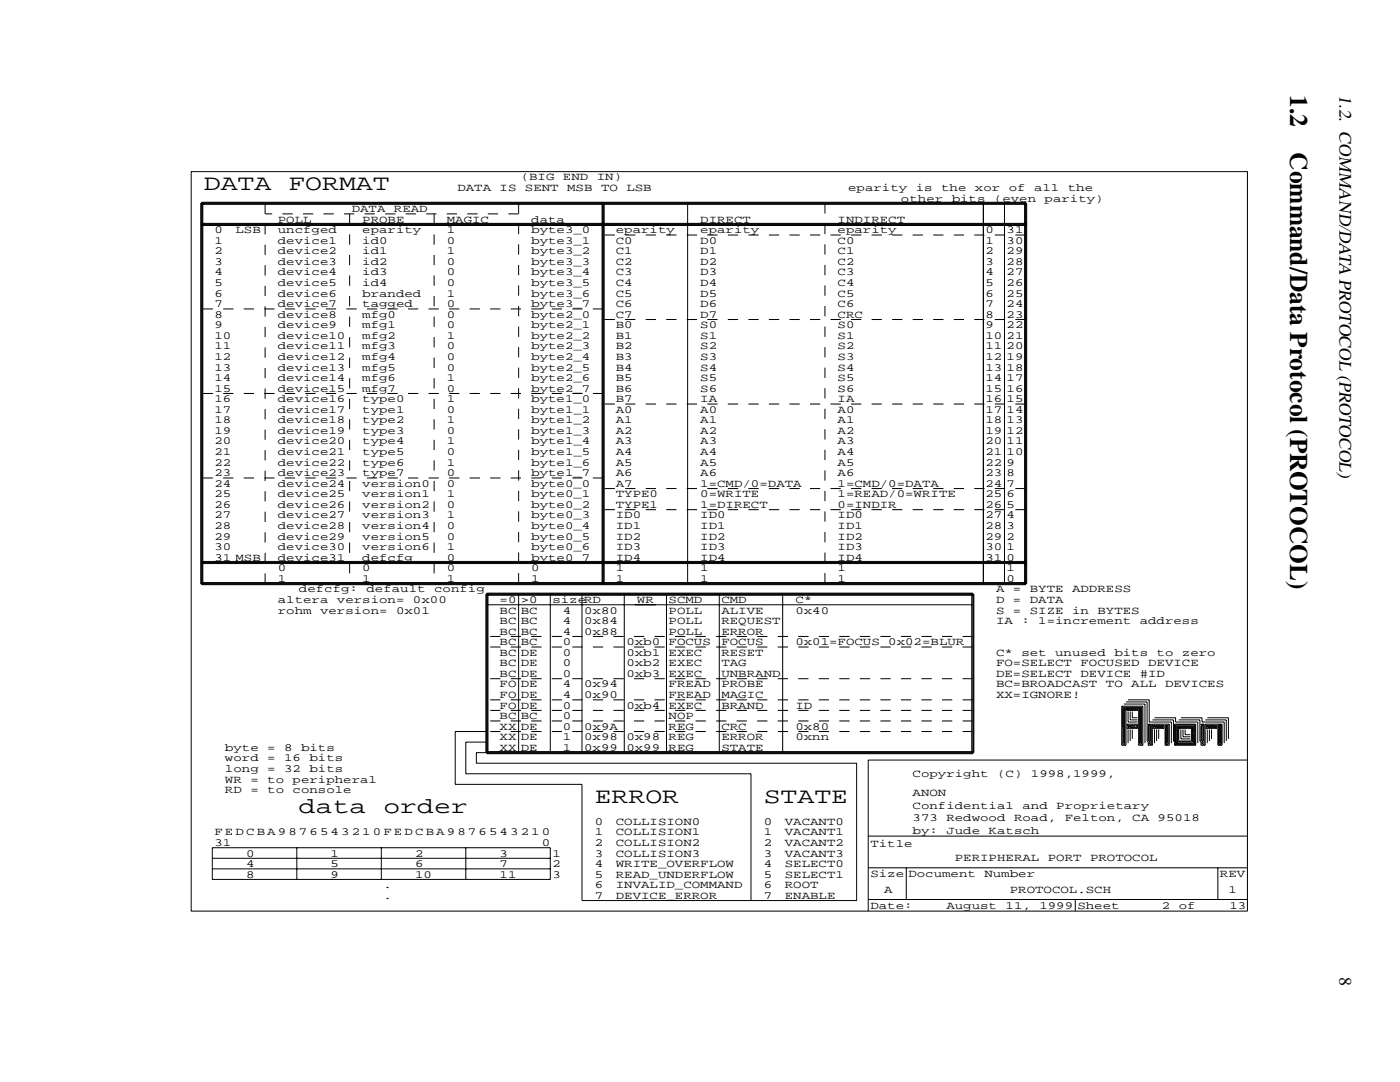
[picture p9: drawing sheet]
<svg xmlns="http://www.w3.org/2000/svg" width="279mm" height="216mm" viewBox="0 0 279 216" stroke-linecap="round" stroke-linejoin="round" font-family="sans-serif">
<g fill="none" stroke="#000" stroke-width=".2">
<path d="M38.2 34.2h210.8v147.6h-210.8zM40.1 40.6h164.8v75.9h-164.8zM40.3 40.4h164.4v76.3h-164.4zM40.3 40.8h164.4M40.3 44.8h164.4M40.3 44.6h164.4M40.3 45h164.4M40.5 40.6v75.9M120.2 40.6v75.9M120.4 40.6v75.9M120.6 40.6v75.9M137.2 40.6v75.9"/>
<path d="M196.3 40.6v75.9M200.5 40.6v75.9M204.5 40.6v75.9M40.3 112.2h164.4M40.3 112h164.4M40.3 112.5h164.4M40.3 116.2h164.4M97.2 118.4h96.9v32h-96.9zM97.2 118.8h96.9M97.4 118.6v31.6M103.5 118.6v31.6M109.8 118.6v31.6"/>
<path d="M116.1 118.6v31.6M124.6 118.6v31.6M133 118.6v31.6M143.6 118.6v31.6M156.2 118.6v31.6M193.9 118.6v31.6M97.2 120.7h96.9M225.1 139.6h4.2v4.5h4.5v4.2M97.2 148.1h-4.2v6.3h56.9v25.3M97.2 146h-6.3v10.5h25.2v23.2h54.9v-27.4h-75.9v-2.1h99.3v-31.6h-97.4v31.6M97.2 150h96.9M223.9 140.9l.8 .9v6.9h-.8z"/>
<path d="M223.9 140.9h4.2v7.8h-.9v-7.6h.7v7.4h-.4v-7.2h.2v7M224.3 141.1l-.2 .2v7.2h.4v-6.7l-.2-.3v6.8M224.3 140.5h4.2v7.8M224.3 141.1h2.7v.7h-2.1zM224.7 140.1h4.2v7.8l.9 .8h.2v-4.2h3.4v4.2h-.9v-4h.6v3.8h-.4v-3.6h.2v3.4M224.7 141.3h2.1v.2h-1.9zM224.9 144.5h2.1v.8h-2.1zM224.9 144.5l.7 .6h1.2v-.4h-1.5l-.2 .4 .5-.2h1M225.1 142v2.1h1.9M225.1 145.5v2.8M225.6 142v1.6h1.4M225.6 145.5v2.4"/>
<path d="M226 142v1.2h1M226 145.5v1.9M229.1 147.9v-3h.2v3l.3 .2-.3 .4M229.1 144.5h.7v4l-.2 .2h-.5v-.4l.5-.4v-3.2h-.5zM230 143.6h4.2v4.3l.8 .8h3.6v-4.2h-4.2v3.4l.6 .6h3.4v-3.8h-3.8v3.2l.4 .4h3.2v-3.4h-3.4v3l.2 .2h3v-3h-3v2.8h2.8v-2.6h-2.5v2.4M230.2 144.7h2.1v.6h-2.1zM230.2 144.7l.4 .4h1.5v-.2h-1.5l-.2 .2M230.4 143.2h4.2v.9h4.4v4.2M230.4 145.5v2.8M230.8 145.5v2.4M231.2 145.5v1.9M234.4 148.3l.4 .4h-.4z"/>
<path d="M235.3 143.6h4.2v4.3l.8 .8h.2v-4.2h3.4v4.2h-.9v-4h.7v3.8h-.4v-3.6h.2v3.4M235.7 143.2h4.2v.9h4.4v4.2M235.7 145.5v1.9h1.9M236.1 145.5v1.5h1.5M236.5 145.5v1.1h1.1M239.7 144.5h.6v4l-.2 .2h-.4v-.4l.4-.4v-3.2h-.4zM239.7 147.9v-3h.2v3l.2 .2-.2 .4M240.5 143.6h4.2v4.3M240.7 144.7h2.1v.6h-2.1zM240.7 144.7l.5 .4h1.4v-.2h-1.4l-.3 .2M240.9 143.2h4.3v4.2M240.9 145.5v2.8"/>
<path d="M241.4 145.5v2.4M241.8 145.5v1.9M249 151.7h-75.7v30.1M42.4 169.2h67.4v6.3h-67.4zM42.4 173.4h67.4M42.4 171.3h67.4M59.2 169.2v6.3M76.1 169.2v6.3M93 169.2v6.3M173.3 179.5h75.7M173.3 173.2h75.7M173.3 166.8h75.7"/>
<path d="M180.9 173.2v6.3M214.6 179.5v2.3M243 173.2v6.3"/>
</g>
<g fill="none" stroke="#000" stroke-width=".2" stroke-dasharray="2" stroke-linecap="butt">
<path d="M69.8 42.7v73.8M86.6 42.7v73.8M103.5 40.6v75.9M103.5 42.7h-50.6M164.6 40.6v75.9M204.7 46.9h-84.3M120.4 61.6h-80.1M120.4 78.5h-80.1M204.7 63.8h-84.3M120.4 95.4h-80.1M204.7 80.6h-84.3M204.7 97.5h-84.3"/>
<path d="M52.9 116.5v-75.9M204.7 101.7h-84.3M194.1 127h-96.9M194.1 135.4h-96.9M194.1 129.1h-96.9M194.1 139.6h-96.9M194.1 141.8h-96.9M194.1 143.9h-96.9M194.1 146h-96.9"/>
</g>
<g font-size="5.1">
<text x="257.5" y="19" transform="rotate(90 257.5 19)">1.2</text>
<text x="257.5" y="30.4" transform="rotate(90 257.5 30.4)">Command/Data Protocol (PROTOCOL)</text>
</g>
<g font-size="4.4">
<text x="40.7" y="37.9">DATA</text>
<text x="57.5" y="37.9">FORMAT</text>
<text x="118.7" y="160.2">ERROR</text>
<text x="152.4" y="160.2">STATE</text>
<text x="59.7" y="162.3">data</text>
<text x="76.5" y="162.3">order</text>
</g>
<text font-size="3.6" x="267.4" y="19" transform="rotate(90 267.4 19)">1.2. COMMAND/DATA PROTOCOL (PROTOCOL)</text>
<text font-size="3.5" x="267.4" y="195" transform="rotate(90 267.4 195)">8</text>
<g font-size="2.2">
<text x="103.9" y="36">(BIG</text>
<text x="112.4" y="36">END</text>
<text x="119.1" y="36">IN)</text>
<text x="91.3" y="38.1">DATA</text>
<text x="99.7" y="38.1">IS</text>
<text x="104.8" y="38.1">SENT</text>
<text x="113.2" y="38.1">MSB</text>
<text x="119.9" y="38.1">TO</text>
<text x="125" y="38.1">LSB</text>
<text x="169.3" y="38.1">eparity</text>
<text x="179.8" y="40.2">other</text>
<text x="182.8" y="38.1">is</text>
<text x="187.8" y="38.1">the</text>
<text x="189.9" y="40.2">bits</text>
<text x="194.6" y="38.1">xor</text>
<text x="198.4" y="40.2">(even</text>
<text x="201.3" y="38.1">of</text>
<text x="206.4" y="38.1">all</text>
<text x="208.5" y="40.2">parity)</text>
<text x="213.1" y="38.1">the</text>
<text x="42.8" y="46.5">0</text>
<text x="47" y="46.5">LSB</text>
<text x="55.4" y="44.4">POLL</text>
<text x="55.4" y="46.5">uncfged</text>
<text x="70.2" y="42.3">DATA</text>
<text x="72.3" y="44.4">PROBE</text>
<text x="72.3" y="46.5">eparity</text>
<text x="78.6" y="42.3">READ</text>
<text x="89.2" y="44.4">MAGIC</text>
<text x="89.2" y="46.5">1</text>
<text x="106" y="46.5">byte3_0</text>
<text x="106" y="44.4">data</text>
<text x="122.9" y="46.5">eparity</text>
<text x="139.8" y="44.4">DIRECT</text>
<text x="139.8" y="46.5">eparity</text>
<text x="167.2" y="46.5">eparity</text>
<text x="167.2" y="44.4">INDIRECT</text>
<text x="196.7" y="46.5">0</text>
<text x="200.9" y="46.5">31</text>
<text x="42.8" y="52.9">3</text>
<text x="42.8" y="48.6">1</text>
<text x="42.8" y="50.8">2</text>
<text x="55.4" y="52.9">device3</text>
<text x="55.4" y="48.6">device1</text>
<text x="55.4" y="50.8">device2</text>
<text x="72.3" y="52.9">id2</text>
<text x="72.3" y="48.6">id0</text>
<text x="72.3" y="50.8">id1</text>
<text x="89.2" y="52.9">0</text>
<text x="89.2" y="48.6">0</text>
<text x="89.2" y="50.8">1</text>
<text x="106" y="52.9">byte3_3</text>
<text x="106" y="48.6">byte3_1</text>
<text x="106" y="50.8">byte3_2</text>
<text x="122.9" y="52.9">C2</text>
<text x="122.9" y="50.8">C1</text>
<text x="122.9" y="48.6">C0</text>
<text x="139.8" y="52.9">D2</text>
<text x="139.8" y="48.6">D0</text>
<text x="139.8" y="50.8">D1</text>
<text x="167.2" y="52.9">C2</text>
<text x="167.2" y="48.6">C0</text>
<text x="167.2" y="50.8">C1</text>
<text x="196.7" y="48.6">1</text>
<text x="196.7" y="50.8">2</text>
<text x="196.7" y="52.9">3</text>
<text x="200.9" y="50.8">29</text>
<text x="200.9" y="48.6">30</text>
<text x="200.9" y="52.9">28</text>
<text x="42.8" y="55">4</text>
<text x="42.8" y="57.1">5</text>
<text x="42.8" y="59.2">6</text>
<text x="55.4" y="55">device4</text>
<text x="55.4" y="57.1">device5</text>
<text x="55.4" y="59.2">device6</text>
<text x="72.3" y="55">id3</text>
<text x="72.3" y="57.1">id4</text>
<text x="72.3" y="59.2">branded</text>
<text x="89.2" y="55">0</text>
<text x="89.2" y="57.1">0</text>
<text x="89.2" y="59.2">1</text>
<text x="106" y="55">byte3_4</text>
<text x="106" y="57.1">byte3_5</text>
<text x="106" y="59.2">byte3_6</text>
<text x="122.9" y="57.1">C4</text>
<text x="122.9" y="55">C3</text>
<text x="122.9" y="59.2">C5</text>
<text x="139.8" y="55">D3</text>
<text x="139.8" y="57.1">D4</text>
<text x="139.8" y="59.2">D5</text>
<text x="167.2" y="55">C3</text>
<text x="167.2" y="57.1">C4</text>
<text x="167.2" y="59.2">C5</text>
<text x="196.7" y="55">4</text>
<text x="196.7" y="57.1">5</text>
<text x="196.7" y="59.2">6</text>
<text x="200.9" y="59.2">25</text>
<text x="200.9" y="57.1">26</text>
<text x="200.9" y="55">27</text>
<text x="42.8" y="61.3">7</text>
<text x="42.8" y="63.4">8</text>
<text x="42.8" y="65.5">9</text>
<text x="55.4" y="61.3">device7</text>
<text x="55.4" y="63.4">device8</text>
<text x="55.4" y="65.5">device9</text>
<text x="72.3" y="63.4">mfg0</text>
<text x="72.3" y="65.5">mfg1</text>
<text x="72.3" y="61.3">tagged</text>
<text x="89.2" y="61.3">0</text>
<text x="89.2" y="63.4">0</text>
<text x="89.2" y="65.5">0</text>
<text x="106" y="63.4">byte2_0</text>
<text x="106" y="65.5">byte2_1</text>
<text x="106" y="61.3">byte3_7</text>
<text x="122.9" y="65.5">B0</text>
<text x="122.9" y="61.3">C6</text>
<text x="122.9" y="63.4">C7</text>
<text x="139.8" y="65.5">S0</text>
<text x="139.8" y="61.3">D6</text>
<text x="139.8" y="63.4">D7</text>
<text x="167.2" y="61.3">C6</text>
<text x="167.2" y="65.5">S0</text>
<text x="167.2" y="63.4">CRC</text>
<text x="196.7" y="61.3">7</text>
<text x="196.7" y="63.4">8</text>
<text x="196.7" y="65.5">9</text>
<text x="200.9" y="65.5">22</text>
<text x="200.9" y="63.4">23</text>
<text x="200.9" y="61.3">24</text>
<text x="42.8" y="67.6">10</text>
<text x="42.8" y="69.7">11</text>
<text x="42.8" y="71.8">12</text>
<text x="55.4" y="67.6">device10</text>
<text x="55.4" y="69.7">device11</text>
<text x="55.4" y="71.8">device12</text>
<text x="72.3" y="67.6">mfg2</text>
<text x="72.3" y="69.7">mfg3</text>
<text x="72.3" y="71.8">mfg4</text>
<text x="89.2" y="67.6">1</text>
<text x="89.2" y="69.7">0</text>
<text x="89.2" y="71.8">0</text>
<text x="106" y="67.6">byte2_2</text>
<text x="106" y="69.7">byte2_3</text>
<text x="106" y="71.8">byte2_4</text>
<text x="122.9" y="69.7">B2</text>
<text x="122.9" y="67.6">B1</text>
<text x="122.9" y="71.8">B3</text>
<text x="139.8" y="67.6">S1</text>
<text x="139.8" y="69.7">S2</text>
<text x="139.8" y="71.8">S3</text>
<text x="167.2" y="67.6">S1</text>
<text x="167.2" y="69.7">S2</text>
<text x="167.2" y="71.8">S3</text>
<text x="196.7" y="67.6">10</text>
<text x="196.7" y="69.7">11</text>
<text x="196.7" y="71.8">12</text>
<text x="200.9" y="69.7">20</text>
<text x="200.9" y="67.6">21</text>
<text x="200.9" y="71.8">19</text>
<text x="42.8" y="73.9">13</text>
<text x="42.8" y="76">14</text>
<text x="55.4" y="73.9">device13</text>
<text x="55.4" y="76">device14</text>
<text x="72.3" y="73.9">mfg5</text>
<text x="72.3" y="76">mfg6</text>
<text x="89.2" y="73.9">0</text>
<text x="89.2" y="76">1</text>
<text x="106" y="73.9">byte2_5</text>
<text x="106" y="76">byte2_6</text>
<text x="122.9" y="76">B5</text>
<text x="122.9" y="73.9">B4</text>
<text x="139.8" y="73.9">S4</text>
<text x="139.8" y="76">S5</text>
<text x="167.2" y="73.9">S4</text>
<text x="167.2" y="76">S5</text>
<text x="196.7" y="73.9">13</text>
<text x="196.7" y="76">14</text>
<text x="200.9" y="76">17</text>
<text x="200.9" y="73.9">18</text>
<text x="42.8" y="78.2">15</text>
<text x="42.8" y="80.3">16</text>
<text x="42.8" y="82.4">17</text>
<text x="55.4" y="78.2">device15</text>
<text x="55.4" y="80.3">device16</text>
<text x="55.4" y="82.4">device17</text>
<text x="72.3" y="78.2">mfg7</text>
<text x="72.3" y="80.3">type0</text>
<text x="72.3" y="82.4">type1</text>
<text x="89.2" y="78.2">0</text>
<text x="89.2" y="80.3">1</text>
<text x="89.2" y="82.4">0</text>
<text x="106" y="80.3">byte1_0</text>
<text x="106" y="82.4">byte1_1</text>
<text x="106" y="78.2">byte2_7</text>
<text x="122.9" y="82.4">A0</text>
<text x="122.9" y="80.3">B7</text>
<text x="122.9" y="78.2">B6</text>
<text x="139.8" y="78.2">S6</text>
<text x="139.8" y="80.3">IA</text>
<text x="139.8" y="82.4">A0</text>
<text x="167.2" y="78.2">S6</text>
<text x="167.2" y="80.3">IA</text>
<text x="167.2" y="82.4">A0</text>
<text x="196.7" y="78.2">15</text>
<text x="196.7" y="80.3">16</text>
<text x="196.7" y="82.4">17</text>
<text x="200.9" y="82.4">14</text>
<text x="200.9" y="80.3">15</text>
<text x="200.9" y="78.2">16</text>
<text x="42.8" y="84.5">18</text>
<text x="42.8" y="86.6">19</text>
<text x="42.8" y="88.7">20</text>
<text x="55.4" y="84.5">device18</text>
<text x="55.4" y="86.6">device19</text>
<text x="55.4" y="88.7">device20</text>
<text x="72.3" y="84.5">type2</text>
<text x="72.3" y="86.6">type3</text>
<text x="72.3" y="88.7">type4</text>
<text x="89.2" y="84.5">1</text>
<text x="89.2" y="86.6">0</text>
<text x="89.2" y="88.7">1</text>
<text x="106" y="84.5">byte1_2</text>
<text x="106" y="86.6">byte1_3</text>
<text x="106" y="88.7">byte1_4</text>
<text x="122.9" y="88.7">A3</text>
<text x="122.9" y="86.6">A2</text>
<text x="122.9" y="84.5">A1</text>
<text x="139.8" y="84.5">A1</text>
<text x="139.8" y="86.6">A2</text>
<text x="139.8" y="88.7">A3</text>
<text x="167.2" y="84.5">A1</text>
<text x="167.2" y="86.6">A2</text>
<text x="167.2" y="88.7">A3</text>
<text x="196.7" y="84.5">18</text>
<text x="196.7" y="86.6">19</text>
<text x="196.7" y="88.7">20</text>
<text x="200.9" y="88.7">11</text>
<text x="200.9" y="86.6">12</text>
<text x="200.9" y="84.5">13</text>
<text x="42.8" y="90.8">21</text>
<text x="42.8" y="92.9">22</text>
<text x="42.8" y="95">23</text>
<text x="55.4" y="90.8">device21</text>
<text x="55.4" y="92.9">device22</text>
<text x="55.4" y="95">device23</text>
<text x="72.3" y="90.8">type5</text>
<text x="72.3" y="92.9">type6</text>
<text x="72.3" y="95">type7</text>
<text x="89.2" y="90.8">0</text>
<text x="89.2" y="92.9">1</text>
<text x="89.2" y="95">0</text>
<text x="106" y="90.8">byte1_5</text>
<text x="106" y="92.9">byte1_6</text>
<text x="106" y="95">byte1_7</text>
<text x="122.9" y="95">A6</text>
<text x="122.9" y="92.9">A5</text>
<text x="122.9" y="90.8">A4</text>
<text x="139.8" y="90.8">A4</text>
<text x="139.8" y="92.9">A5</text>
<text x="139.8" y="95">A6</text>
<text x="167.2" y="90.8">A4</text>
<text x="167.2" y="92.9">A5</text>
<text x="167.2" y="95">A6</text>
<text x="196.7" y="90.8">21</text>
<text x="196.7" y="92.9">22</text>
<text x="196.7" y="95">23</text>
<text x="200.9" y="95">8</text>
<text x="200.9" y="92.9">9</text>
<text x="200.9" y="90.8">10</text>
<text x="42.8" y="97.1">24</text>
<text x="42.8" y="99.2">25</text>
<text x="42.8" y="101.3">26</text>
<text x="55.4" y="97.1">device24</text>
<text x="55.4" y="99.2">device25</text>
<text x="55.4" y="101.3">device26</text>
<text x="72.3" y="97.1">version0</text>
<text x="72.3" y="99.2">version1</text>
<text x="72.3" y="101.3">version2</text>
<text x="89.2" y="97.1">0</text>
<text x="89.2" y="99.2">1</text>
<text x="89.2" y="101.3">0</text>
<text x="106" y="97.1">byte0_0</text>
<text x="106" y="99.2">byte0_1</text>
<text x="106" y="101.3">byte0_2</text>
<text x="122.9" y="101.3">TYPE1</text>
<text x="122.9" y="99.2">TYPE0</text>
<text x="122.9" y="97.1">A7</text>
<text x="139.8" y="99.2">0=WRITE</text>
<text x="139.8" y="101.3">1=DIRECT</text>
<text x="139.8" y="97.1">1=CMD/0=DATA</text>
<text x="167.2" y="101.3">0=INDIR</text>
<text x="167.2" y="97.1">1=CMD/0=DATA</text>
<text x="167.2" y="99.2">1=READ/0=WRITE</text>
<text x="196.7" y="97.1">24</text>
<text x="196.7" y="99.2">25</text>
<text x="196.7" y="101.3">26</text>
<text x="200.9" y="101.3">5</text>
<text x="200.9" y="99.2">6</text>
<text x="200.9" y="97.1">7</text>
<text x="42.8" y="103.4">27</text>
<text x="42.8" y="105.6">28</text>
<text x="42.8" y="107.7">29</text>
<text x="55.4" y="103.4">device27</text>
<text x="55.4" y="105.6">device28</text>
<text x="55.4" y="107.7">device29</text>
<text x="72.3" y="103.4">version3</text>
<text x="72.3" y="105.6">version4</text>
<text x="72.3" y="107.7">version5</text>
<text x="89.2" y="103.4">1</text>
<text x="89.2" y="105.6">0</text>
<text x="89.2" y="107.7">0</text>
<text x="106" y="103.4">byte0_3</text>
<text x="106" y="105.6">byte0_4</text>
<text x="106" y="107.7">byte0_5</text>
<text x="122.9" y="105.6">ID1</text>
<text x="122.9" y="103.5">ID0</text>
<text x="122.9" y="107.7">ID2</text>
<text x="139.8" y="103.5">ID0</text>
<text x="139.8" y="105.6">ID1</text>
<text x="139.8" y="107.7">ID2</text>
<text x="167.2" y="103.5">ID0</text>
<text x="167.2" y="105.6">ID1</text>
<text x="167.2" y="107.7">ID2</text>
<text x="196.7" y="103.5">27</text>
<text x="196.7" y="105.6">28</text>
<text x="196.7" y="107.7">29</text>
<text x="200.9" y="105.6">3</text>
<text x="200.9" y="103.5">4</text>
<text x="200.9" y="107.7">2</text>
<text x="42.8" y="109.8">30</text>
<text x="42.8" y="111.9">31 MSB</text>
<text x="55.4" y="114">0</text>
<text x="55.4" y="109.8">device30</text>
<text x="55.4" y="111.9">device31</text>
<text x="72.3" y="114">0</text>
<text x="72.3" y="111.9">defcfg</text>
<text x="72.3" y="109.8">version6</text>
<text x="89.2" y="109.8">1</text>
<text x="89.2" y="111.9">0</text>
<text x="89.2" y="114">0</text>
<text x="106" y="109.8">byte0_6</text>
<text x="106" y="111.9">byte0_7</text>
<text x="106" y="114">0</text>
<text x="122.9" y="111.9">ID4</text>
<text x="122.9" y="109.8">ID3</text>
<text x="122.9" y="114">1</text>
<text x="139.8" y="109.8">ID3</text>
<text x="139.8" y="111.9">ID4</text>
<text x="139.8" y="114">1</text>
<text x="167.2" y="109.8">ID3</text>
<text x="167.2" y="111.9">ID4</text>
<text x="167.2" y="114">1</text>
<text x="196.7" y="109.8">30</text>
<text x="196.7" y="111.9">31</text>
<text x="200.9" y="111.9">0</text>
<text x="200.9" y="109.8">1</text>
<text x="200.9" y="114">1</text>
<text x="55.4" y="116.1">1</text>
<text x="59.7" y="118.2">defcfg:</text>
<text x="72.3" y="116.1">1</text>
<text x="73.1" y="118.2">default</text>
<text x="86.6" y="118.2">config</text>
<text x="89.2" y="116.1">1</text>
<text x="106" y="116.1">1</text>
<text x="122.9" y="116.1">1</text>
<text x="139.8" y="116.1">1</text>
<text x="167.2" y="116.1">1</text>
<text x="198.8" y="118.2">A</text>
<text x="200.9" y="116.1">0</text>
<text x="202.2" y="118.2">=</text>
<text x="205.5" y="118.2">BYTE</text>
<text x="214" y="118.2">ADDRESS</text>
<text x="55.4" y="120.3">altera</text>
<text x="55.4" y="122.4">rohm</text>
<text x="63.9" y="122.4">version=</text>
<text x="67.2" y="120.3">version=</text>
<text x="79" y="122.4">0x01</text>
<text x="82.4" y="120.3">0x00</text>
<text x="99.7" y="120.3">=0</text>
<text x="99.7" y="122.4">BC</text>
<text x="99.7" y="124.5">BC</text>
<text x="103.9" y="120.3">&gt;0</text>
<text x="103.9" y="122.4">BC</text>
<text x="103.9" y="124.5">BC</text>
<text x="110.2" y="120.3">sizeRD</text>
<text x="112.4" y="122.4">4</text>
<text x="112.4" y="124.5">4</text>
<text x="116.6" y="122.4">0x80</text>
<text x="116.6" y="124.5">0x84</text>
<text x="127.1" y="120.3">WR</text>
<text x="133.4" y="122.4">POLL</text>
<text x="133.4" y="124.5">POLL</text>
<text x="133.4" y="120.3">SCMD</text>
<text x="144" y="122.4">ALIVE</text>
<text x="144" y="124.5">REQUEST</text>
<text x="144" y="120.3">CMD</text>
<text x="158.7" y="120.3">C*</text>
<text x="158.7" y="122.4">0x40</text>
<text x="198.8" y="124.5">IA</text>
<text x="198.8" y="120.3">D</text>
<text x="198.8" y="122.4">S</text>
<text x="202.2" y="120.3">=</text>
<text x="202.2" y="122.4">=</text>
<text x="203.8" y="124.5">:</text>
<text x="205.5" y="120.3">DATA</text>
<text x="205.5" y="122.4">SIZE</text>
<text x="207.2" y="124.5">1=increment</text>
<text x="214" y="122.4">in</text>
<text x="219" y="122.4">BYTES</text>
<text x="227.5" y="124.5">address</text>
<text x="99.7" y="130.9">BC</text>
<text x="99.7" y="128.7">BC BC</text>
<text x="99.7" y="126.6">BC BC</text>
<text x="103.9" y="130.9">DE</text>
<text x="112.4" y="126.6">4</text>
<text x="112.4" y="128.7">0</text>
<text x="112.4" y="130.9">0</text>
<text x="116.6" y="126.6">0x88</text>
<text x="125" y="128.7">0xb0</text>
<text x="125" y="130.9">0xb1</text>
<text x="133.4" y="126.6">POLL</text>
<text x="133.4" y="130.9">EXEC</text>
<text x="133.4" y="128.7">FOCUS</text>
<text x="144" y="130.9">RESET</text>
<text x="144" y="126.6">ERROR</text>
<text x="144" y="128.7">FOCUS</text>
<text x="158.7" y="128.7">0x01=FOCUS</text>
<text x="177.3" y="128.7">0x02=BLUR</text>
<text x="198.8" y="130.9">C*</text>
<text x="203.8" y="130.9">set</text>
<text x="210.6" y="130.9">unused</text>
<text x="222.4" y="130.9">bits</text>
<text x="230.8" y="130.9">to</text>
<text x="235.9" y="130.9">zero</text>
<text x="99.7" y="137.2">FO</text>
<text x="99.7" y="133">BC</text>
<text x="99.7" y="135.1">BC</text>
<text x="103.9" y="137.2">DE</text>
<text x="103.9" y="133">DE</text>
<text x="103.9" y="135.1">DE</text>
<text x="112.4" y="137.2">4</text>
<text x="112.4" y="133">0</text>
<text x="112.4" y="135.1">0</text>
<text x="116.6" y="137.2">0x94</text>
<text x="125" y="133">0xb2</text>
<text x="125" y="135.1">0xb3</text>
<text x="133.4" y="137.2">FREAD</text>
<text x="133.4" y="133">EXEC</text>
<text x="133.4" y="135.1">EXEC</text>
<text x="144" y="137.2">PROBE</text>
<text x="144" y="135.1">UNBRAND</text>
<text x="144" y="133">TAG</text>
<text x="198.8" y="133">FO=SELECT</text>
<text x="198.8" y="135.1">DE=SELECT</text>
<text x="198.8" y="137.2">BC=BROADCAST</text>
<text x="215.6" y="133">FOCUSED</text>
<text x="215.6" y="135.1">DEVICE</text>
<text x="220.7" y="137.2">TO</text>
<text x="225.8" y="137.2">ALL</text>
<text x="227.5" y="135.1">#ID</text>
<text x="229.1" y="133">DEVICE</text>
<text x="232.5" y="137.2">DEVICES</text>
<text x="99.7" y="139.3">FO</text>
<text x="99.7" y="141.4">FO</text>
<text x="99.7" y="143.5">BC BC</text>
<text x="103.9" y="139.3">DE</text>
<text x="103.9" y="141.4">DE</text>
<text x="112.4" y="139.3">4</text>
<text x="112.4" y="143.5">0</text>
<text x="112.4" y="141.4">0</text>
<text x="116.6" y="139.3">0x90</text>
<text x="125" y="141.4">0xb4</text>
<text x="133.4" y="139.3">FREAD</text>
<text x="133.4" y="141.4">EXEC</text>
<text x="133.4" y="143.5">NOP</text>
<text x="144" y="139.3">MAGIC</text>
<text x="144" y="141.4">BRAND</text>
<text x="158.7" y="141.4">ID</text>
<text x="198.8" y="139.3">XX=IGNORE!</text>
<text x="44.9" y="149.8">byte</text>
<text x="53.3" y="149.8">=</text>
<text x="56.7" y="149.8">8</text>
<text x="60.1" y="149.8">bits</text>
<text x="99.7" y="147.7">XX</text>
<text x="99.7" y="149.8">XX</text>
<text x="99.7" y="145.6">XX DE</text>
<text x="103.9" y="147.7">DE</text>
<text x="103.9" y="149.8">DE</text>
<text x="112.4" y="147.7">1</text>
<text x="112.4" y="149.8">1</text>
<text x="112.4" y="145.6">0</text>
<text x="116.6" y="147.7">0x98</text>
<text x="116.6" y="149.8">0x99</text>
<text x="116.6" y="145.6">0x9A</text>
<text x="125" y="147.7">0x98</text>
<text x="125" y="149.8">0x99</text>
<text x="133.4" y="145.6">REG</text>
<text x="133.4" y="147.7">REG</text>
<text x="133.4" y="149.8">REG</text>
<text x="144" y="147.7">ERROR</text>
<text x="144" y="149.8">STATE</text>
<text x="144" y="145.6">CRC</text>
<text x="158.7" y="145.6">0x80</text>
<text x="158.7" y="147.7">0xnn</text>
<text x="44.9" y="151.9">word</text>
<text x="44.9" y="154">long</text>
<text x="53.3" y="151.9">=</text>
<text x="53.3" y="154">=</text>
<text x="56.7" y="151.9">16</text>
<text x="56.7" y="154">32</text>
<text x="61.8" y="151.9">bits</text>
<text x="61.8" y="154">bits</text>
<text x="182.1" y="155">Copyright</text>
<text x="199" y="155">(C)</text>
<text x="205.7" y="155">1998,1999,</text>
<text x="44.9" y="158.3">RD</text>
<text x="44.9" y="156.1">WR</text>
<text x="50" y="158.3">=</text>
<text x="50" y="156.1">=</text>
<text x="53.3" y="158.3">to</text>
<text x="53.3" y="156.1">to</text>
<text x="58.4" y="158.3">console</text>
<text x="58.4" y="156.1">peripheral</text>
<text x="182.1" y="161.4">Confidential</text>
<text x="182.1" y="158.8">ANON</text>
<text x="204.1" y="161.4">and</text>
<text x="210.8" y="161.4">Proprietary</text>
<text x="42.8" y="166.7">F E D C B A 9 8 7 6 5</text>
<text x="66" y="166.7">4 3 2 1 0 F E D C B A 9</text>
<text x="91.3" y="166.7">8 7 6 5 4 3 2 1 0</text>
<text x="118.7" y="164.6">0</text>
<text x="118.7" y="166.7">1</text>
<text x="122.9" y="164.6">COLLISION0</text>
<text x="122.9" y="166.7">COLLISION1</text>
<text x="152.4" y="164.6">0</text>
<text x="152.4" y="166.7">1</text>
<text x="156.6" y="164.6">VACANT0</text>
<text x="156.6" y="166.7">VACANT1</text>
<text x="182.1" y="166.4">by:</text>
<text x="182.1" y="163.9">373</text>
<text x="188.9" y="166.4">Jude</text>
<text x="188.9" y="163.9">Redwood</text>
<text x="197.3" y="166.4">Katsch</text>
<text x="202.4" y="163.9">Road,</text>
<text x="212.5" y="163.9">Felton,</text>
<text x="226" y="163.9">CA</text>
<text x="231" y="163.9">95018</text>
<text x="42.8" y="168.8">31</text>
<text x="49.1" y="170.9">0</text>
<text x="49.1" y="173">4</text>
<text x="66" y="170.9">1</text>
<text x="66" y="173">5</text>
<text x="82.8" y="170.9">2</text>
<text x="82.8" y="173">6</text>
<text x="99.7" y="170.9">3</text>
<text x="99.7" y="173">7</text>
<text x="108.1" y="168.8">0</text>
<text x="110.2" y="170.9">1</text>
<text x="110.2" y="173">2</text>
<text x="118.7" y="168.8">2</text>
<text x="118.7" y="170.9">3</text>
<text x="118.7" y="173">4</text>
<text x="122.9" y="168.8">COLLISION2</text>
<text x="122.9" y="170.9">COLLISION3</text>
<text x="122.9" y="173">WRITE_OVERFLOW</text>
<text x="152.4" y="168.8">2</text>
<text x="152.4" y="170.9">3</text>
<text x="152.4" y="173">4</text>
<text x="156.6" y="168.8">VACANT2</text>
<text x="156.6" y="170.9">VACANT3</text>
<text x="156.6" y="173">SELECT0</text>
<text x="173.7" y="168.9">Title</text>
<text x="190.6" y="171.9">PERIPHERAL</text>
<text x="209.1" y="171.9">PORT</text>
<text x="217.5" y="171.9">PROTOCOL</text>
<text x="49.1" y="175.1">8</text>
<text x="66" y="175.1">9</text>
<text x="76.5" y="177.2">.</text>
<text x="76.5" y="179.3">.</text>
<text x="82.8" y="175.1">10</text>
<text x="99.7" y="175.1">11</text>
<text x="110.2" y="175.1">3</text>
<text x="118.7" y="175.1">5</text>
<text x="118.7" y="177.2">6</text>
<text x="118.7" y="179.3">7</text>
<text x="122.9" y="175.1">READ_UNDERFLOW</text>
<text x="122.9" y="177.2">INVALID_COMMAND</text>
<text x="122.9" y="179.3">DEVICE_ERROR</text>
<text x="152.4" y="175.1">5</text>
<text x="152.4" y="177.2">6</text>
<text x="152.4" y="179.3">7</text>
<text x="156.6" y="175.1">SELECT1</text>
<text x="156.6" y="177.2">ROOT</text>
<text x="156.6" y="179.3">ENABLE</text>
<text x="173.7" y="175.1">Size Document</text>
<text x="176.4" y="178.2">A</text>
<text x="196.5" y="175.1">Number</text>
<text x="201.5" y="178.2">PROTOCOL.SCH</text>
<text x="243.5" y="175.1">REV</text>
<text x="245.2" y="178.2">1</text>
<text x="173.7" y="181.4">Date:</text>
<text x="188.9" y="181.4">August</text>
<text x="200.7" y="181.4">11,</text>
<text x="207.4" y="181.4">1999 Sheet</text>
<text x="231.9" y="181.4">2</text>
<text x="235.3" y="181.4">of</text>
<text x="245.4" y="181.4">13</text>
</g>
</svg>
